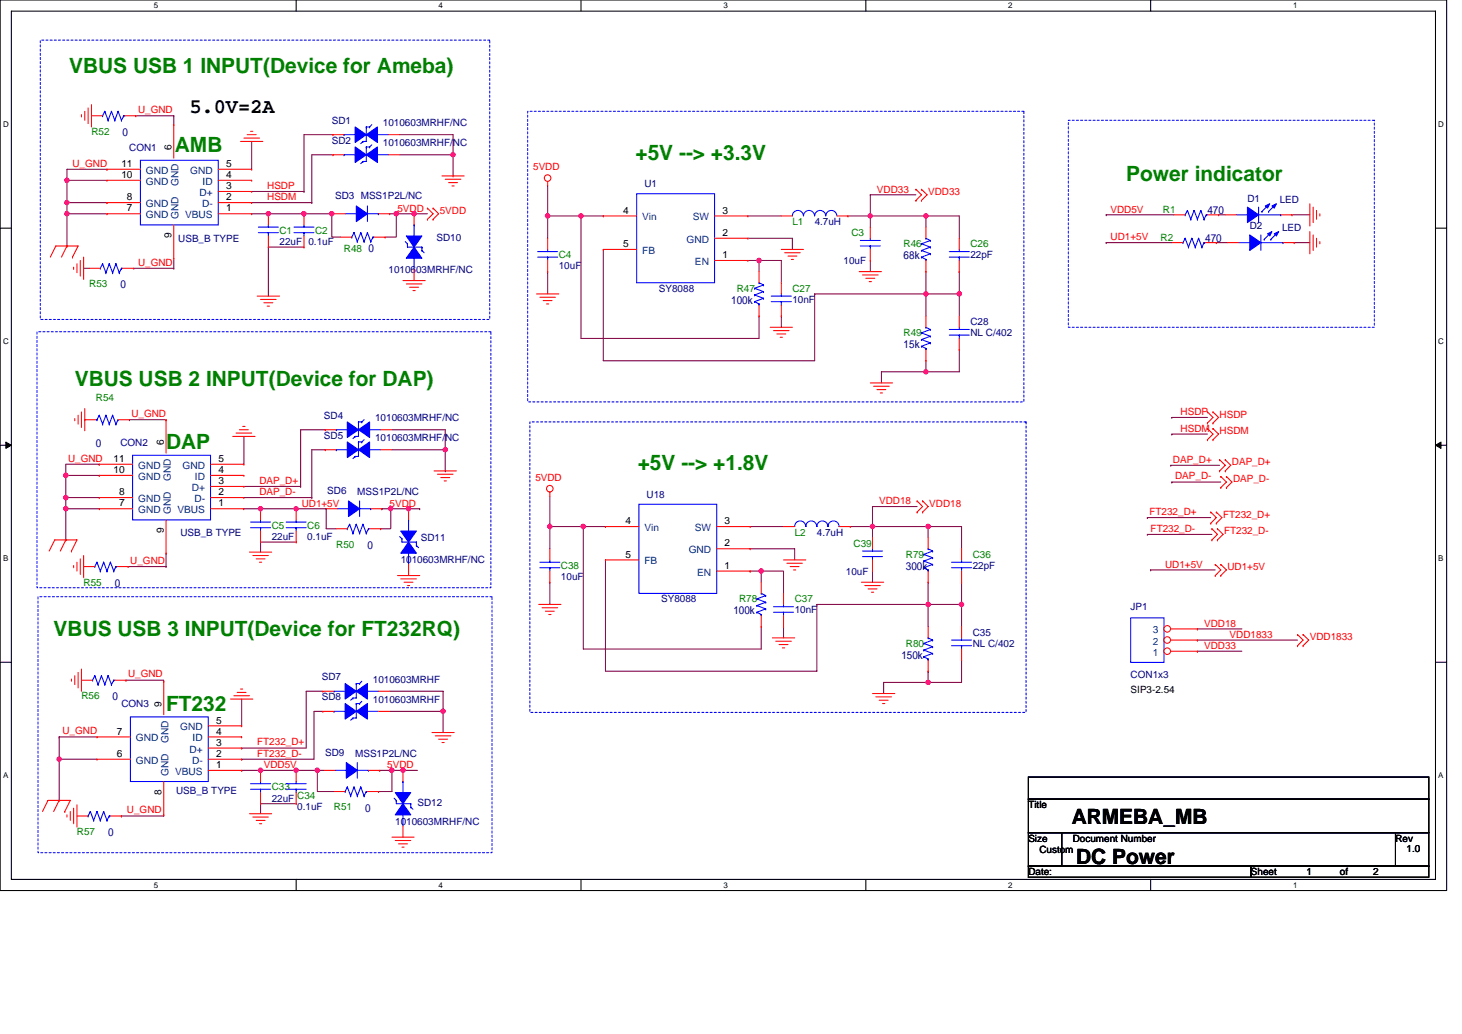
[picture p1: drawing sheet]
<svg xmlns="http://www.w3.org/2000/svg" width="297mm" height="210mm" viewBox="0 0 297 210" stroke-linecap="round" stroke-linejoin="round" font-family="sans-serif">
<path d="M0 0h293.9v180.8h-293.9zM2.3 2.3h289.4v176.3h-289.4z" fill="none" stroke="#000" stroke-width=".21"/>
<g fill="#fff">
<path d="M31.2 .3h.9v1.7h-.9z"/>
<path d="M31.2 178.8h.9v1.8h-.9z"/>
</g>
<path d="M60.2 0v2.3M60.2 178.6v2.2" fill="none" stroke="#000" stroke-width=".21"/>
<g fill="#fff">
<path d="M89.1 .3h.9v1.7h-.9z"/>
<path d="M89.1 178.8h.9v1.8h-.9z"/>
</g>
<path d="M118 0v2.3M118 178.6v2.2" fill="none" stroke="#000" stroke-width=".21"/>
<g fill="#fff">
<path d="M147 .3h.9v1.7h-.9z"/>
<path d="M147 178.8h.9v1.8h-.9z"/>
</g>
<path d="M175.9 0v2.3M175.9 178.6v2.2" fill="none" stroke="#000" stroke-width=".21"/>
<g fill="#fff">
<path d="M204.8 .3h.9v1.7h-.9z"/>
<path d="M204.8 178.8h.9v1.8h-.9z"/>
</g>
<path d="M233.8 0v2.3M233.8 178.6v2.2" fill="none" stroke="#000" stroke-width=".21"/>
<g fill="#fff">
<path d="M262.7 .3h.9v1.7h-.9z"/>
<path d="M262.7 178.8h.9v1.8h-.9z"/>
<path d="M.6 24.3h1.2v1.8h-1.2z"/>
<path d="M292.2 24.3h1.2v1.8h-1.2z"/>
<path d="M.6 68.4h1.2v1.7h-1.2z"/>
<path d="M292.2 68.4h1.2v1.7h-1.2z"/>
</g>
<path d="M0 46.3h2.3M291.7 46.3h2.2" fill="none" stroke="#000" stroke-width=".21"/>
<g fill="#fff">
<path d="M.6 112.5h1.1v1.7h-1.1z"/>
<path d="M292.2 112.5h1.1v1.7h-1.1z"/>
</g>
<path d="M0 90.4h2.3M291.7 90.4h2.2" fill="none" stroke="#000" stroke-width=".21"/>
<path d="M1.2 89.8l1.1 .6-1.1 .7zM291.7 90.4l1.1-.6v1.3z" fill="#000" stroke="#000" stroke-width=".2"/>
<g fill="#fff">
<path d="M.6 156.5h1.1v1.8h-1.1z"/>
<path d="M292.2 156.5h1.1v1.8h-1.1z"/>
</g>
<path d="M0 134.5h2.3M291.7 134.5h2.2M208.9 157.8h81.4v4.5h-81.4zM208.9 162.3h81.4v6.8h-81.4zM208.9 169.1h6.8v6.8h-6.8zM208.9 175.9h45.2v2.2h-45.2zM215.7 169.1h67.8v6.8h-67.8zM254.1 175.9h36.2v2.2h-36.2zM283.5 169.1h6.8v6.8h-6.8z" fill="none" stroke="#000" stroke-width=".21"/>
<path d="M8.2 8.1h91.3v56.8h-91.3zM107.2 22.6h100.8v59h-100.8zM217.1 24.4h62.1v42.1h-62.1zM7.5 67.4h92.2v52h-92.2zM107.7 85.7h100.8v59h-100.8zM7.7 121.2h92.3v52h-92.3z" fill="none" stroke="#00f" stroke-width=".21" stroke-dasharray=".4 .4"/>
<g fill="none" stroke="#800040" stroke-width=".21">
<path d="M13.6 36.6h8.1M13.6 36.6v4.5M21.7 34.4h-8.1v2.2M21.7 34.4h.1M27.6 23.5h7.7M35.3 23.5v1.8M35.3 23.5h.1M51.1 28.7v5.7M51.1 38.9h10.7M61.8 38.9h.1M67.6 31.4h-4.3v9.7M67.6 27.3h-5.8v11.6"/>
<path d="M81.2 27.3h10.9v4.1M81.2 31.4h10.9M92.1 35.7h.1M92.1 31.4v4.3M111.3 37.8v6.1M176.8 39.6h.1M176.8 39.6v4.3M176.8 39.6h9.3M13.6 50h.1M13.6 41.1h.1M13.6 41.1v2.3M13.6 43.4h8.1"/>
<path d="M13.6 41.1h8.1M13.6 43.4v6.6M17 54.5h1.1M21.7 41.1h.1M27.2 54.5h8.1M35.3 54.5h.1M35.3 52.5v2M51.1 43.4h10.7M51.1 41.1h12.2M61.8 50.2h-7.3v9.9M61.8 43.4h5.6M61.8 43.4h.1"/>
<path d="M63.3 41.1h.1M67.4 43.4v4.8h1.8M67.4 43.4h.1M67.4 43.4h.5M79.2 43.4h4.9M80.5 43.4h.1M80.5 43.4v4.8h-2.3M84.1 43.4h2.7M84.1 43.4h.1M111.3 55.2v4.5M111.3 43.9h6.7M111.3 43.9h.1"/>
<path d="M111.3 43.9v4.5M118 43.9v24.8h36.2v-4.5M118 43.9h4.6M118 43.9h.1M122.6 50.7v22.6h42.9v-13.6M152 52.9h2.2M152 43.9h6.7M152 48.4h9v2.3M154.2 52.9h4.5v4.5M154.2 52.9h.1M154.2 52.9v2.3M165.5 59.7h.1"/>
<path d="M165.5 59.7h22.6M172.3 43.9h4.5M176.8 52.9v2.3M176.8 43.9h.1M176.8 43.9v2.2M176.8 43.9h11.3M188.1 43.9v2.2M188.1 59.7h6.8M188.1 43.9h6.8v4.5M188.1 59.7v4.5M188.1 55.2v4.5M194.9 55.2h.1"/>
<path d="M194.9 59.7v4.5M194.9 55.2v4.5M224.7 49.3h.1M224.7 43.6h.1M224.7 49.3h13.4M224.7 43.6h13.8M247.1 49.3h2.3M247.6 43.6h1.3M262.5 43.6h3.6M262.9 49.3h3.2M158.7 64.2v2.3M179.1 75.5v2.3"/>
<path d="M179.1 75.5h.1M179.1 75.5h9M188.1 73.3v2.2M194.9 71v4.5h-6.8M13.4 96.5v4.5M20.2 94.3h-6.8v2.2h6.8M20.2 96.5h.1M20.2 94.3h.1M26.3 85.2h.1M26.3 85.2h7.4M49.5 88.6v5.7M49.5 98.8h11.6"/>
<path d="M61.1 98.8h.1M66.1 91.3h-2.8v9.7M66.1 87.3h-5v11.5M79.6 87.3h10.9v4M79.6 91.3h10.9M90.5 95.6h.1M90.5 91.3v4.3M237.9 94.5h.1M237.9 94.5h9.9M238.1 88.2h.1M238.1 84.8h.1M238.1 97.9h.1"/>
<path d="M238.1 88.2h7.2M238.1 84.8h7.2M238.1 97.9h9.9M13.4 103.3h.1M13.4 103.3v6.3M13.4 103.3h6.8M13.4 101h6.8M13.4 101v2.3M26 115.1h7.7M33.7 115.1h.1M33.7 112.4v2.7M49.5 103.3h3.4"/>
<path d="M49.5 101h13.8M52.9 103.3h.1M52.9 103.3h13.4M60.2 110.1h-7.3v2M63.3 101h.1M66.3 103.3h.1M66.3 103.3v4.1h2M77.6 103.3h.1M77.6 103.3h1.8M79.4 103.3v4.1h-2M79.4 103.3h.1M79.4 103.3h5.9"/>
<path d="M85.3 103.3h.1M111.7 118.2v4.5M111.7 106.9h.1M111.7 100.8v6.1M111.7 106.9v4.5M111.7 106.9h6.8M118.5 106.9v24.9h36.2v-4.5M118.5 106.9h4.5M123 113.7v22.6h43v-13.6M152.4 106.9h6.8M152.4 111.4h9.1v2.3M152.4 116h.1"/>
<path d="M152.4 116h2.3M154.7 116h4.5v4.5M154.7 116v2.2M172.8 106.9h4.5M177.3 116v2.2M177.3 106.9h.1M177.3 106.9v2.3M177.3 102.9v4M177.3 102.9h.1M177.3 106.9h11.3M177.3 102.9h9M188.6 106.9v2.3"/>
<path d="M188.6 106.9h6.8v4.5M188.6 118.2v4.5M195.4 118.2v4.5M233.1 108.5h.1M233.1 105.1h.1M233.1 108.5h13.1M233.1 105.1h12.9M233.8 115.7h.1M233.8 115.7h13.1M25.6 138.1h7.7v.2M25.6 138.1h.1M159.2 127.3v2.2"/>
<path d="M166 122.7h.1M166 122.7h22.6M188.6 138.6h-9.1v2.2M188.6 122.7h6.8M188.6 136.3h.1M188.6 122.7v4.6M188.6 136.3v2.3M195.4 134v4.6h-6.8M195.4 122.7h.1M195.4 122.7v4.6M243.3 130h.1M243.3 127.7h.1"/>
<path d="M243.3 132.2h.1M243.3 130h20.3M243.3 127.7h9M243.3 132.2h9M12 154.2h.1M12 149.6v4.6M12 149.6h.1M12 154.2h7.7M12 154.2v8.3M12 149.6h7.7M49.1 156.4h.1M49.1 151.9h.1"/>
<path d="M49.1 154.2h.1M49.1 142v5.4M49.1 156.4h15.4M52.9 156.4h.1M60.2 156.4h.1M64.5 156.4v4.3h3.4M64.5 156.4h.1M64.5 156.4h1.3M65.6 144.5h-1.8v9.7h-14.7M65.6 140.4h-3.4v11.5h-13.1M77.1 156.4h.1M77.1 156.4h2.5"/>
<path d="M79.2 140.4h10.8v4.1M79.2 144.5h10.8M79.6 156.4v4.3h-2.7M79.6 156.4h.1M79.6 156.4h2.3M81.9 156.4h.1M81.9 156.4h2.9M90 144.5h.1M90 144.5v4.3M24.7 165.7h.1M33.3 165.5v.2h-8.6M60.2 163.2h-7.3v2"/>
</g>
<g fill="#f0f" stroke="#f0f" stroke-width=".21">
<circle cx="52.9" cy="103.3" r=".44"/>
<circle cx="52.9" cy="156.4" r=".45"/>
<circle cx="90.5" cy="91.3" r=".44"/>
<circle cx="54.5" cy="43.4" r=".44"/>
<circle cx="61.7" cy="43.4" r=".45"/>
<circle cx="60.2" cy="103.3" r=".43"/>
<circle cx="13.6" cy="43.4" r=".44"/>
<circle cx="12" cy="154.2" r=".44"/>
<circle cx="83" cy="103.3" r=".44"/>
<circle cx="90" cy="144.4" r=".45"/>
<circle cx="79.4" cy="103.3" r=".43"/>
<circle cx="67.4" cy="43.4" r=".45"/>
<circle cx="80.5" cy="43.4" r=".45"/>
<circle cx="84.1" cy="43.4" r=".45"/>
<circle cx="79.6" cy="156.4" r=".45"/>
<circle cx="64.5" cy="156.4" r=".44"/>
<circle cx="188.1" cy="59.7" r=".44"/>
<circle cx="194.9" cy="59.7" r=".45"/>
<circle cx="188.1" cy="43.8" r=".43"/>
<circle cx="176.8" cy="43.8" r=".43"/>
<circle cx="154.2" cy="52.9" r=".44"/>
<circle cx="111.3" cy="43.8" r=".44"/>
<circle cx="118" cy="43.8" r=".44"/>
<circle cx="92" cy="31.4" r=".44"/>
<circle cx="188.1" cy="75.5" r=".44"/>
<circle cx="13.4" cy="101" r=".45"/>
<circle cx="13.4" cy="103.3" r=".44"/>
<circle cx="13.4" cy="96.5" r=".45"/>
<circle cx="13.6" cy="36.6" r=".44"/>
<circle cx="13.6" cy="41.1" r=".43"/>
<circle cx="81.9" cy="156.4" r=".45"/>
<circle cx="60.2" cy="156.4" r=".44"/>
<circle cx="118.5" cy="106.9" r=".45"/>
<circle cx="111.7" cy="106.9" r=".44"/>
<circle cx="188.6" cy="122.7" r=".45"/>
<circle cx="195.3" cy="122.7" r=".45"/>
<circle cx="154.7" cy="116" r=".44"/>
<circle cx="188.6" cy="138.6" r=".44"/>
<circle cx="188.6" cy="106.9" r=".45"/>
<circle cx="177.3" cy="106.9" r=".45"/>
</g>
<g fill="none" stroke="#f00" stroke-width=".21">
<path d="M16.5 23.3v.4M17.2 22.6v1.8M17.9 21.9v3.2M18.6 21.3v4.5M48.9 28.7h4.5M49.5 28h3.2M50.2 27.3h1.8M50.9 26.7h.5M89.8 35.7h4.5M90.5 36.4h3.1M91.1 37.1h1.9M91.8 37.8h.5"/>
<path d="M111.3 36.9v.9M186.1 38.4h.1M186.1 38.4l1.1 1.2-1.1 1.1M187.2 38.4h.1M187.2 38.4l1.2 1.2-1.2 1.1M10.2 52.2l1.1-2.2h4.6l-1.2 2.2M13.6 50h.1M13.6 50l-1.1 2.2M14.7 52.2h.1M15 54.3v.4M15.6 53.6v1.8M16.3 52.9v3.2"/>
<path d="M17 52.2v4.5M81.9 57h4.5M82.5 57.7h3.2M83.2 58.3h1.8M83.9 59h.5M86.8 44.5h.1M86.8 42.3h.1M86.8 42.3l1.2 1.1-1.2 1.1M88 44.5h.1M88 42.3h.1M88 42.3l1.1 1.1-1.1 1.1M109 59.7h4.5"/>
<path d="M158.7 50.7h4.6M159.4 51.3h3.2M160.1 52h1.8M160.8 52.7h.4M174.6 55.2h4.5M175.2 55.8h3.2M175.9 56.5h1.8M176.6 57.2h.5M186.1 40.7h.1M187.2 40.7h.1M266.1 41.4v4.5M266.1 47v4.5"/>
<path d="M266.8 42.1v3.1M266.8 47.7v3.2M267.5 42.7v1.8M267.5 48.4v1.8M268.2 43.4v.5M268.2 49.1v.4M52.3 60.1h4.5M52.9 60.8h3.2M53.6 61.5h1.8M54.3 62.2h.5M109.7 60.4h3.2M110.4 61h1.8"/>
<path d="M111 61.7h.5M156.5 66.5h4.5M157.2 67.1h3.1M157.8 67.8h1.8M158.5 68.5h.5M176.8 77.8h4.6M177.5 78.4h3.2M178.2 79.1h1.8M178.9 79.8h.4M15.2 85v.4M15.9 84.3v1.8M16.5 83.7v3.1"/>
<path d="M17.2 83v4.5M47.3 88.6h4.5M48 87.9h3.1M48.6 87.3h1.9M49.3 86.6h.5M88.2 95.6h4.5M88.9 96.3h3.2M89.6 97h1.8M90.3 97.7h.4M111.7 99.9v.9M245.3 85.9h.1M245.3 83.7h.1"/>
<path d="M245.3 89.3h.1M245.3 87h.1M245.3 83.7l1.1 1.1-1.1 1.1M245.3 87l1.1 1.2-1.1 1.1M246.4 85.9h.1M246.4 83.7h.1M246.4 89.3h.1M246.4 87h.1M246.4 83.7l1.2 1.1-1.2 1.1M246.4 87l1.2 1.2-1.2 1.1M247.8 95.6h.1M247.8 93.4h.1"/>
<path d="M247.8 93.4l1.1 1.1-1.1 1.1M248 99h.1M248 96.8h.1M248 96.8l1.2 1.1-1.2 1.1M248.9 95.6h.1M248.9 93.4h.1M248.9 93.4l1.2 1.1-1.2 1.1M249.2 99h.1M249.2 96.8h.1M249.2 96.8l1.1 1.1-1.1 1.1M10 111.9l1.1-2.3h4.5l-1.1 2.3M13.4 109.6h.1"/>
<path d="M13.4 109.6l-1.1 2.3M14.5 111.9h.1M15 114.9v.4M15.6 114.2v1.8M16.3 113.5v3.1M17 112.8v4.5M50.7 112.1h4.5M51.4 112.8h3.1M52 113.5h1.8M52.7 114.2h.5M80.7 116.9h4.6M81.4 117.6h3.2"/>
<path d="M82.1 118.2h1.8M82.8 118.9h.4M159.2 113.7h4.5M159.9 114.4h3.1M160.5 115.1h1.8M161.2 115.7h.5M175 118.2h4.5M175.7 118.9h3.2M176.4 119.6h1.8M186.3 104h.1M186.3 101.7h.1M186.3 101.7l1.1 1.2-1.1 1.1"/>
<path d="M187.4 104h.1M187.4 101.7h.1M187.4 101.7l1.2 1.2-1.2 1.1M195.4 111.4v2.3M195.4 118.2h.1M195.4 116v2.2M246 106.3h.1M246 104h.1M246 104l1.1 1.1-1.1 1.2M246.2 109.6h.1M246.2 107.4h.1M246.2 107.4l1.2 1.1-1.2 1.1"/>
<path d="M246.9 116.9h.1M246.9 114.6h.1M246.9 114.6l1.1 1.1-1.1 1.2M247.1 106.3h.1M247.1 104h.1M247.1 104l1.2 1.1-1.2 1.2M247.4 109.6h.1M247.4 107.4h.1M247.4 107.4l1.1 1.1-1.1 1.1M248 116.9h.1M248 114.6h.1M248 114.6l1.2 1.1-1.2 1.2"/>
<path d="M14.5 137.9v.4M15.2 137.2v1.8M15.9 136.5v3.2M16.5 135.9v4.5M48.9 139.9h.4M109.4 122.7h4.6M110.1 123.4h3.2M110.8 124.1h1.8M111.5 124.8h.4M156.9 129.5h4.6M157.6 130.2h3.2M158.3 130.9h1.8"/>
<path d="M159 131.6h.4M177.1 120.3h.4M263.6 131.1h.1M263.6 128.9h.1M263.6 128.9l1.1 1.1-1.1 1.1M264.7 131.1h.1M264.7 128.9h.1M264.7 128.9l1.2 1.1-1.2 1.1M46.8 142h4.6M47.5 141.3h3.2M48.2 140.6h1.8M87.8 148.8h4.5"/>
<path d="M88.4 149.4h3.2M89.1 150.1h1.8M89.8 150.8h.5M177.3 140.8h4.5M177.9 141.5h3.2M178.6 142.2h1.8M179.3 142.9h.5M8.6 164.8l1.2-2.3h4.5l-1.1 2.3M12 162.5h.1M12 162.5l-1.1 2.3M13.2 164.8h.1M13.6 165.5v.4"/>
<path d="M14.3 164.8v1.8M15 164.1v3.2M15.6 163.4v4.6M50.7 165.2h4.5M51.4 165.9h3.1M52 166.6h1.8M52.7 167.3h.5M79.6 170h4.5M80.3 170.7h3.2M81 171.4h1.8M81.7 172h.4"/>
<circle cx="111.3" cy="36.2" r=".67"/>
<circle cx="111.7" cy="99.2" r=".67"/>
</g>
<path d="M193.3 115.3h4.1M193.3 114.2h4.1M195.4 113.7v.5M195.4 115.3h.1M195.4 115.3v.7M229.7 125.5h6.8v9h-6.8z" fill="none" stroke="#00f" stroke-width=".21"/>
<circle cx="237.2" cy="132.2" r=".67" fill="#fff" stroke="#f00" stroke-width=".21"/>
<path d="M237.8 132.2h5.5M243.3 132.2h.1" fill="none" stroke="#f00" stroke-width=".21"/>
<circle cx="237.2" cy="130" r=".67" fill="#fff" stroke="#f00" stroke-width=".21"/>
<path d="M237.8 130h5.5M243.3 130h.1" fill="none" stroke="#f00" stroke-width=".21"/>
<circle cx="237.2" cy="127.7" r=".67" fill="#fff" stroke="#f00" stroke-width=".21"/>
<g fill="none" stroke="#f00" stroke-width=".21">
<path d="M18.6 23.5h2.2M21.7 34.4h.1M21.7 36.6h.1M21.7 36.6h6.8M21.7 34.4h6.8M25.4 23.5h2.2M27.6 23.5h.1M35.3 25.3h.1M35.3 25.3v6.8M44.3 38.9h6.8M44.3 36.6h6.8M44.3 34.4h6.8"/>
<path d="M51.1 38.9h.1M51.1 36.6h.1M51.1 34.4h.1M67.6 31.4h.1M67.6 27.3h.1M67.6 31.4h2.3M67.6 27.3h2.3M78.9 31.4h2.3M78.9 27.3h2.3M18.1 54.5h2.3M21.7 41.1h.1M21.7 43.4h.1"/>
<path d="M21.7 43.4h6.8M21.7 41.1h6.8M24.9 54.5h2.3M27.2 54.5h.1M35.3 52.5h.1M35.3 45.7v6.8M44.3 43.4h6.8M44.3 41.1h6.8M51.1 43.4h.1M51.1 41.1h.1M54.5 43.4v2.3M54.5 50.2h.1"/>
<path d="M54.5 47.9v2.3M61.8 43.4v2.3M61.8 50.2h.1M61.8 47.9v2.3M67.9 43.4h2.2M69.2 48.2h2.3M76 48.2h2.2M76.9 43.4h2.3M78.2 48.2h.1M79.2 43.4h.1M84.1 54.7v2.3M84.1 43.4h.1"/>
<path d="M84.1 43.4v2.3M111.3 48.4v2.3M111.3 55.2h.1M111.3 52.9v2.3M122.6 43.9h.1M122.6 50.7h.1M122.6 43.9h6.7M122.6 50.7h6.7M145.2 43.9h6.8M145.2 52.9h6.8M145.2 48.4h6.8M152 52.9h.1"/>
<path d="M152 48.4h.1M152 43.9h.1M154.2 55.2v2.2M158.7 43.9h2.3M158.7 57.4v2.3M170 43.9h2.3M172.3 43.9h.1M176.8 46.1v2.3M176.8 52.9h.1M176.8 50.7v2.2M188.1 46.1v2.3M188.1 55.2h.1"/>
<path d="M188.1 52.9v2.3M194.9 48.4v2.3M194.9 55.2h.1M194.9 52.9v2.3M238.1 49.3h2.2M238.5 43.6h2.3M244.9 49.3h2.2M245.3 43.6h2.3M247.1 49.3h.1M247.6 43.6h.1M248.9 43.6h2.3M249.4 49.3h2.2"/>
<path d="M260.2 43.6h2.3M260.7 49.3h2.2M262.5 43.6h.1M262.9 49.3h.1M154.2 64.2h.1M154.2 62v2.2M158.7 64.2h.1M158.7 62v2.2M188.1 64.2v2.3M188.1 73.3h.1M188.1 71v2.3M194.9 64.2v2.3"/>
<path d="M194.9 71h.1M194.9 68.7v2.3M17.2 85.2h.1M17.2 85.2h2.3M20.2 94.3h.1M20.2 96.5h.1M20.2 96.5h6.7M20.2 94.3h6.7M24 85.2h2.3M33.7 85.2h.1M33.7 85.2v6.8M42.8 98.8h6.7"/>
<path d="M42.8 96.5h6.7M42.8 94.3h6.7M49.5 98.8h.1M49.5 96.5h.1M49.5 94.3h.1M66.1 87.3h.1M66.1 91.3h.1M66.1 87.3h2.2M66.1 91.3h2.2M77.4 87.3h2.2M77.4 91.3h2.2M17 115.1h2.3"/>
<path d="M20.2 101h.1M20.2 103.3h.1M20.2 103.3h6.7M20.2 101h6.7M23.8 115.1h2.2M26 115.1h.1M33.7 112.4h.1M33.7 105.6v6.8M42.8 103.3h6.7M42.8 101h6.7M49.5 103.3h.1M49.5 101h.1"/>
<path d="M52.9 103.3v2.3M52.9 110.1h.1M52.9 107.8v2.3M60.2 103.3v2.3M60.2 110.1h.1M60.2 107.8v2.3M66.3 103.3h2.2M68.3 107.4h2.3M75.1 107.4h2.3M75.3 103.3h2.3M77.4 107.4h.1M77.6 103.3h.1"/>
<path d="M83 114.6v2.3M83 103.3h.1M83 103.3v2.3M111.7 111.4v2.3M111.7 118.2h.1M111.7 116v2.2M123 106.9h.1M123 113.7h.1M123 106.9h6.8M123 113.7h6.8M145.6 106.9h6.8M145.6 116h6.8"/>
<path d="M145.6 111.4h6.8M152.4 116h.1M152.4 111.4h.1M152.4 106.9h.1M154.7 118.2v2.3M159.2 106.9h2.3M170.5 106.9h2.3M172.8 106.9h.1M177.3 109.2v2.2M177.3 116h.1M177.3 113.7v2.3M188.6 109.2v2.2"/>
<path d="M188.6 118.2h.1M188.6 116v2.2M16.5 138.1h2.3M23.3 138.1h2.3M25.6 138.1h.1M33.3 138.3h.1M33.3 138.3v6.8M154.7 127.3h.1M154.7 125v2.3M159.2 120.5v2.2M159.2 127.3h.1M159.2 125v2.3"/>
<path d="M188.6 127.3v2.2M188.6 136.3h.1M188.6 134v2.3M195.4 127.3v2.2M195.4 134h.1M195.4 131.8v2.2M237.8 127.7h5.5M243.3 127.7h.1M19.7 149.6h.1M19.7 154.2h.1M19.7 154.2h6.8M19.7 149.6h6.8"/>
<path d="M33.3 158.7v6.8M42.3 156.4h6.8M42.3 154.2h6.8M42.3 151.9h6.8M42.3 149.6h6.8M42.3 147.4h6.8M49.1 156.4h.1M49.1 154.2h.1M49.1 151.9h.1M49.1 149.6h.1M49.1 147.4h.1M52.9 156.4v2.3"/>
<path d="M60.2 156.4v2.3M65.6 140.4h.1M65.6 144.5h.1M65.6 140.4h2.3M65.6 144.5h2.3M65.8 156.4h2.3M74.9 156.4h2.2M76.9 140.4h2.3M76.9 144.5h2.3M77.1 156.4h.1M81.9 156.4h.1M81.9 156.4v2.3"/>
<path d="M15.6 165.7h2.3M22.4 165.7h2.3M24.7 165.7h.1M33.3 165.5h.1M52.9 163.2h.1M52.9 161v2.2M60.2 163.2h.1M60.2 161v2.2M67.9 160.7h2.2M74.7 160.7h2.2M76.9 160.7h.1M81.9 167.7v2.3"/>
</g>
<g fill="none" stroke="#00f" stroke-width=".21">
<path d="M20.8 23.5h.1M21.3 22.6h.1M21.3 22.6l.7 1.8M21.3 22.6l-.5 .9M22 24.4h.1M22.6 22.6h.1M22.6 22.6l.7 1.8M22.6 22.6l-.6 1.8M23.3 24.4h.1M24 22.6h.1M24 22.6l.7 1.8M24 22.6l-.7 1.8"/>
<path d="M24.7 24.4h.1M25.1 23.5h.1M25.1 23.5l-.4 .9M25.1 23.5h.3M28.5 32.6h15.8v13.1h-15.8zM69.9 31.4h.1M69.9 27.3h.1M69.9 31.4h2.3M69.9 27.3h2.3M73.7 32.8h.1M73.7 28.7h.1M73.7 32.8l-.4 .4"/>
<path d="M73.7 28.7l-.4 .5M74.4 29.8v3h-.7M74.4 29.8h.1M74.4 25.8v2.9h-.7M74.4 25.8h.1M74.4 29.8h.7M74.4 25.8h.7M75.1 29.8h.1M75.1 25.8h.1M75.5 29.4l-.4 .4M75.5 25.3l-.4 .5M76.7 31.4h2.2"/>
<path d="M76.7 27.3h2.2M129.3 39.3h15.9v18.1h-15.9zM20.4 54.5h.1M20.8 53.6h.1M20.8 53.6l.7 1.8M20.8 53.6l-.4 .9M21.5 55.4h.1M22.2 53.6h.1M22.2 53.6l.7 1.8M22.2 53.6l-.7 1.8M22.9 55.4h.1M23.6 53.6h.1"/>
<path d="M23.6 53.6l.6 1.8M23.6 53.6l-.7 1.8M24.2 55.4h.1M24.7 54.5h.1M24.7 54.5l-.5 .9M24.7 54.5h.2M52.5 47.2h4.1M52.5 46.1h4.1M54.5 45.7v.4M54.5 47.2h.1M54.5 47.2v.7M59.7 47.2h4.1"/>
<path d="M59.7 46.1h4.1M61.8 45.7v.4M61.8 47.2h.1M61.8 47.2v.7M70.1 43.4h2.3M71.5 48.2h.1M71.9 47.2h.1M71.9 47.2l.7 1.9M71.9 47.2l-.4 1M72.6 49.1h.1M73.3 47.2h.1M73.3 47.2l.7 1.9"/>
<path d="M73.3 47.2l-.7 1.9M74 49.1h.1M74.7 47.2h.1M74.7 41.8v3.2M74.7 47.2l.6 1.9M74.7 47.2l-.7 1.9M74.7 43.4h2.2M75.3 49.1h.1M75.8 48.2h.1M75.8 48.2l-.5 .9M75.8 48.2h.2M76.9 43.4h.1"/>
<path d="M82.3 49.1l.5 .4M82.8 49.5v.7h2.9M82.8 49.5h.1M84.1 52.5v2.2M84.1 45.7h.1M84.1 45.7v2.2M85.7 50.2h.1M85.7 50.9h.1M85.7 50.2v.7M85.7 50.9l.5 .4M109.2 52.2h4.1M109.2 51.1h4.1"/>
<path d="M111.3 50.7v.4M111.3 52.2h.1M111.3 52.2v.7M153.3 59.9h.1M153.3 58.5h.1M153.3 59.9l1.8 .7M153.3 58.5l1.8 .7M154.2 57.4h.1M154.2 57.4l.9 .5M155.1 59.2h.1M155.1 57.9h.1M155.1 59.2l-1.8 .7"/>
<path d="M155.1 57.9l-1.8 .6M158.7 59.7v.4M161 43.8a1.13 1.13 0 0 1 1.1-1.1 1.13 1.13 0 0 1 1.2 1.1 1.12 1.12 0 0 1 1.1-1.1 1.12 1.12 0 0 1 1.1 1.1M165.5 43.8a1.12 1.12 0 0 1 1.1-1.1 1.12 1.12 0 0 1 1.2 1.1 1.13 1.13 0 0 1 1.1-1.1 1.13 1.13 0 0 1 1.1 1.1M174.8 50h4.1M174.8 48.8h4.1M176.8 48.4v.4M176.8 50h.1M176.8 50v.7M187.2 52.2h.1M187.2 50.9h.1M187.2 49.5h.1"/>
<path d="M187.2 52.2l.9 .5M187.2 50.9l1.8 .6M187.2 49.5l1.8 .7M188.1 48.4h.1M188.1 52.7h.1M188.1 52.7v.2M188.1 48.4l.9 .4M189 51.5h.1M189 50.2h.1M189 48.8h.1M189 51.5l-1.8 .7M189 50.2l-1.8 .7"/>
<path d="M189 48.8l-1.8 .7M192.9 52.2h4M192.9 51.1h4M194.9 50.7v.4M194.9 52.2h.1M194.9 52.2v.7M240.3 49.3h.1M240.8 43.6h.1M240.8 48.4h.1M240.8 48.4l.7 1.8M240.8 48.4l-.5 .9M241.3 42.7h.1"/>
<path d="M241.3 42.7l.6 1.8M241.3 42.7l-.5 .9M241.5 50.2h.1M241.9 44.5h.1M242.1 48.4h.1M242.1 48.4l.7 1.8M242.1 48.4l-.6 1.8M242.6 42.7h.1M242.6 42.7l.7 1.8M242.6 42.7l-.7 1.8M242.8 50.2h.1M243.3 44.5h.1"/>
<path d="M243.5 48.4h.1M243.5 48.4l.7 1.8M243.5 48.4l-.7 1.8M244 42.7h.1M244 42.7l.6 1.8M244 42.7l-.7 1.8M244.2 50.2h.1M244.6 44.5h.1M244.6 49.3h.1M244.6 49.3h.3M244.6 49.3l-.4 .9M245.1 43.6h.1"/>
<path d="M245.1 43.6h.2M245.1 43.6l-.5 .9M251.2 43.6h2.2M251.6 49.3h2.3M255.7 42.1v3.1M255.7 43.6h4.5M256.2 47.7v3.2M256.2 49.3h4.5M256.4 42.9h.1M256.9 48.6h.1M257.7 42.9h.1M257.7 41.6l-1.3 1.3"/>
<path d="M258.2 48.6h.1M258.2 47.2l-1.3 1.4M259.1 41.6l-1.4 1.3M259.6 47.2l-1.4 1.4M260.2 43.6h.1M260.7 49.3h.1M153.3 61.3h.1M153.3 61.3l.9 .4M154.2 61.7h.1M154.2 61.7v.3M155.1 60.6h.1M155.1 60.6l-1.8 .7"/>
<path d="M156.7 61.3h4.1M156.7 60.1h4.1M158.7 61.3h.1M158.7 61.3v.7M187.2 70.3h.1M187.2 69h.1M187.2 67.6h.1M187.2 70.3l.9 .5M187.2 69l1.8 .6M187.2 67.6l1.8 .7M188.1 66.5h.1M188.1 70.8h.1"/>
<path d="M188.1 66.5l.9 .4M188.1 70.8v.2M189 69.6h.1M189 68.3h.1M189 66.9h.1M189 69.6l-1.8 .7M189 68.3l-1.8 .7M189 66.9l-1.8 .7M192.9 68.1h4M192.9 66.9h4M194.9 66.5v.4M194.9 68.1h.1"/>
<path d="M194.9 68.1v.6M19.5 85.2h.2M19.7 85.2h.1M20.2 84.3h.1M20.2 84.3l-.5 .9M20.2 84.3l.6 1.8M20.8 86.1h.1M21.5 84.3h.1M21.5 84.3l-.7 1.8M21.5 84.3l.7 1.8M22.2 86.1h.1M22.9 84.3h.1"/>
<path d="M22.9 84.3l-.7 1.8M22.9 84.3l.7 1.8M23.6 86.1h.1M24 85.2h.1M24 85.2l-.4 .9M26.9 92.5h15.9v13.1h-15.9zM68.3 87.3h.1M68.3 91.3h.1M68.3 87.3h2.3M68.3 91.3h2.3M72.2 88.6h.1M72.2 92.7h.1"/>
<path d="M72.2 88.6l-.5 .5M72.2 92.7l-.5 .4M72.8 85.7v2.9h-.6M72.8 85.7h.1M72.8 89.7v3h-.6M72.8 89.7h.1M72.8 85.7h.7M72.8 89.7h.7M73.5 85.7h.1M73.5 89.7h.1M74 85.2l-.5 .5M74 89.3l-.5 .4"/>
<path d="M75.1 87.3h2.3M75.1 91.3h2.3M19.3 115.1h.1M19.7 114.2h.1M19.7 114.2l.7 1.8M19.7 114.2l-.4 .9M20.4 116h.1M21.1 114.2h.1M21.1 114.2l.6 1.8M21.1 114.2l-.7 1.8M21.7 116h.1M22.4 114.2h.1"/>
<path d="M22.4 114.2l.7 1.8M22.4 114.2l-.7 1.8M23.1 116h.1M23.6 115.1h.1M23.6 115.1l-.5 .9M23.6 115.1h.2M50.9 107.2h4.1M50.9 106h4.1M52.9 105.6v.4M52.9 107.2h.1M52.9 107.2v.6M58.1 107.2h4.1"/>
<path d="M58.1 106h4.1M60.2 105.6v.4M60.2 107.2h.1M60.2 107.2v.6M68.5 103.3h2.3M70.6 107.4h.1M71 106.5h.1M71 106.5l.7 1.8M71 106.5l-.4 .9M71.7 108.3h.1M72.4 106.5h.1M72.4 106.5l.7 1.8"/>
<path d="M72.4 106.5l-.7 1.8M73.1 101.7v3.2M73.1 108.3h.1M73.1 103.3h2.2M73.7 106.5h.1M73.7 106.5l.7 1.8M73.7 106.5l-.6 1.8M74.4 108.3h.1M74.9 107.4h.1M74.9 107.4l-.5 .9M74.9 107.4h.2M75.3 103.3h.1"/>
<path d="M81.2 109l.5 .4M81.7 109.4v.7h2.9M81.7 109.4h.1M83 112.4v2.2M83 105.6h.1M83 105.6v2.2M84.6 110.1h.1M84.6 110.8h.1M84.6 110.1v.7M84.6 110.8l.4 .4M109.7 115.3h4M109.7 114.2h4"/>
<path d="M111.7 113.7v.5M111.7 115.3h.1M111.7 115.3v.7M129.8 102.4h15.8v18.1h-15.8zM161.5 106.9a1.12 1.12 0 0 1 1.1-1.1 1.12 1.12 0 0 1 1.1 1.1 1.11 1.11 0 0 1 1.1-1.1 1.11 1.11 0 0 1 1.1 1.1h.1a1.12 1.12 0 0 1 1.1-1.1 1.12 1.12 0 0 1 1.1 1.1 1.12 1.12 0 0 1 1.2-1.1 1.12 1.12 0 0 1 1.1 1.1M175.2 113h4.1M175.2 111.9h4.1M177.3 111.4v.5M177.3 113h.1M177.3 113v.7M187.7 115.3h.1M187.7 113.9h.1"/>
<path d="M187.7 112.6h.1M187.7 115.3l.9 .4M187.7 113.9l1.8 .7M187.7 112.6l1.8 .7M188.6 111.4h.1M188.6 115.7h.1M188.6 111.4l.9 .5M188.6 115.7v.3M189.5 114.6h.1M189.5 113.3h.1M189.5 111.9h.1M189.5 114.6l-1.8 .7"/>
<path d="M189.5 113.3l-1.8 .6M189.5 111.9l-1.8 .7M18.8 138.1h.1M19.3 137.2h.1M19.3 137.2l.6 1.8M19.3 137.2l-.5 .9M19.9 139h.1M20.6 137.2h.1M20.6 137.2l.7 1.8M20.6 137.2l-.7 1.8M21.3 139h.1M22 137.2h.1"/>
<path d="M22 137.2l.6 1.8M22 137.2l-.7 1.8M22.6 139h.1M23.1 138.1h.1M23.1 138.1l-.5 .9M23.1 138.1h.2M72.4 138.8v3h-.7M72.4 138.8h.1M72.4 138.8h.7M73.1 138.8h.1M73.5 138.3l-.4 .5M153.8 124.3h.1"/>
<path d="M153.8 123h.1M153.8 121.6h.1M153.8 124.3l.9 .5M153.8 123l1.8 .7M153.8 121.6l1.8 .7M154.7 120.5h.1M154.7 124.8h.1M154.7 120.5l.9 .4M154.7 124.8v.2M155.6 123.7h.1M155.6 122.3h.1M155.6 120.9h.1"/>
<path d="M155.6 123.7l-1.8 .6M155.6 122.3l-1.8 .7M155.6 120.9l-1.8 .7M157.2 124.3h4M157.2 123.2h4M159.2 122.7v.5M159.2 124.3h.1M159.2 124.3v.7M187.7 133.4h.1M187.7 132h.1M187.7 130.7h.1M187.7 133.4l.9 .4"/>
<path d="M187.7 132l1.8 .7M187.7 130.7l1.8 .6M188.6 129.5h.1M188.6 133.8h.1M188.6 133.8v.2M188.6 129.5l.9 .5M189.5 132.7h.1M189.5 131.3h.1M189.5 130h.1M189.5 132.7l-1.8 .7M189.5 131.3l-1.8 .7M189.5 130l-1.8 .7"/>
<path d="M193.3 131.1h4.1M193.3 130h4.1M195.4 129.5v.5M195.4 131.1h.1M195.4 131.1v.7M26.5 145.6h15.8v13.1h-15.8zM50.9 159.2h4.1M52.9 158.7v.5M58.1 159.2h4.1M60.2 158.7v.5M67.9 140.4h.1M67.9 144.5h.1"/>
<path d="M67.9 140.4h2.2M67.9 144.5h2.2M68.1 156.4h2.3M70.6 159.8h.1M70.6 159.8l.6 1.8M70.6 159.8l-.5 .9M71.7 141.8h.1M71.7 145.8h.1M71.7 141.8l-.5 .4M71.7 145.8l-.5 .5M71.9 159.8h.1M71.9 159.8l.7 1.8"/>
<path d="M71.9 159.8l-.7 1.8M72.4 142.9v2.9h-.7M72.4 142.9h.1M72.4 142.9h.7M72.6 154.9v3.1M72.6 156.4h2.3M73.1 142.9h.1M73.3 159.8h.1M73.3 159.8l.7 1.8M73.3 159.8l-.7 1.8M73.5 142.4l-.4 .5M74.7 140.4h2.2"/>
<path d="M74.7 144.5h2.2M74.9 156.4h.1M81.9 158.7h.1M81.9 158.7v2.3M17.9 165.7h.1M18.3 164.8h.1M18.3 164.8l.7 1.8M18.3 164.8l-.4 .9M19 166.6h.1M19.7 164.8h.1M19.7 164.8l.7 1.8M19.7 164.8l-.7 1.8"/>
<path d="M20.4 166.6h.1M21.1 164.8h.1M21.1 164.8l.6 1.8M21.1 164.8l-.7 1.8M21.7 166.6h.1M22.2 165.7h.1M22.2 165.7l-.5 .9M22.2 165.7h.2M50.9 160.3h4.1M52.9 160.3h.1M52.9 160.3v.7M58.1 160.3h4.1"/>
<path d="M60.2 160.3h.1M60.2 160.3v.7M70.1 160.7h.1M71.2 161.6h.1M72.6 161.6h.1M74 161.6h.1M74.4 160.7h.1M74.4 160.7l-.4 .9M74.4 160.7h.3M80.1 162.1l.4 .4M80.5 162.5v.7h3M80.5 162.5h.1"/>
<path d="M81.9 165.5v2.2M83.5 163.2h.1M83.5 163.9h.1M83.5 163.2v.7M83.5 163.9l.4 .5"/>
</g>
<g fill="#00f" stroke="#00f" stroke-width=".21">
<path d="M253.4 42.1l2.3 1.5-2.3 1.6z" fill-rule="evenodd"/>
<path d="M258.4 41.8l.9-.4-.4 .9z" fill-rule="evenodd"/>
<path d="M257.1 41.8l.9-.4-.5 .9z" fill-rule="evenodd"/>
<path d="M70.8 101.7l2.3 1.6-2.3 1.6z" fill-rule="evenodd"/>
<path d="M72.4 140.4l2.3-1.6v3.2z" fill-rule="evenodd"/>
<path d="M70.1 138.8l2.3 1.6-2.3 1.6z" fill-rule="evenodd"/>
<path d="M72.4 144.5l2.3-1.6v3.1z" fill-rule="evenodd"/>
<path d="M70.1 142.9l2.3 1.6-2.3 1.5z" fill-rule="evenodd"/>
<path d="M72.8 87.3l2.3-1.6v3.1z" fill-rule="evenodd"/>
<path d="M70.6 85.7l2.2 1.6-2.2 1.5z" fill-rule="evenodd"/>
<path d="M83 110.1l1.6 2.3h-3.2z" fill-rule="evenodd"/>
<path d="M81.4 107.8h3.2l-1.6 2.3z" fill-rule="evenodd"/>
<path d="M70.4 154.9l2.2 1.5-2.2 1.6z" fill-rule="evenodd"/>
<path d="M253.9 47.7l2.3 1.6-2.3 1.6z" fill-rule="evenodd"/>
<path d="M258.9 47.5l.9-.5-.5 .9z" fill-rule="evenodd"/>
<path d="M257.5 47.5l.9-.5-.4 .9z" fill-rule="evenodd"/>
<path d="M72.8 91.3l2.3-1.6v3.2z" fill-rule="evenodd"/>
<path d="M70.6 89.7l2.2 1.6-2.2 1.6z" fill-rule="evenodd"/>
<path d="M84.1 50.2l1.6 2.3h-3.2z" fill-rule="evenodd"/>
<path d="M82.5 47.9h3.2l-1.6 2.3z" fill-rule="evenodd"/>
<path d="M74.4 31.4l2.3-1.6v3.2z" fill-rule="evenodd"/>
<path d="M72.2 29.8l2.2 1.6-2.2 1.6z" fill-rule="evenodd"/>
<path d="M74.4 27.3l2.3-1.5v3.1z" fill-rule="evenodd"/>
<path d="M72.2 25.8l2.2 1.5-2.2 1.6z" fill-rule="evenodd"/>
<path d="M72.4 41.8l2.3 1.6-2.3 1.6z" fill-rule="evenodd"/>
<path d="M81.9 163.2l1.6 2.3h-3.2z" fill-rule="evenodd"/>
<path d="M80.3 161h3.2l-1.6 2.2z" fill-rule="evenodd"/>
</g>
<g fill="#f0f" stroke="#f0f" stroke-width=".21">
<circle cx="52.9" cy="103.3" r=".44"/>
<circle cx="52.9" cy="156.4" r=".45"/>
<circle cx="90.5" cy="91.3" r=".44"/>
<circle cx="54.5" cy="43.4" r=".44"/>
<circle cx="61.7" cy="43.4" r=".45"/>
<circle cx="60.2" cy="103.3" r=".43"/>
<circle cx="13.6" cy="43.4" r=".44"/>
<circle cx="12" cy="154.2" r=".44"/>
<circle cx="83" cy="103.3" r=".44"/>
<circle cx="90" cy="144.4" r=".45"/>
<circle cx="79.4" cy="103.3" r=".43"/>
<circle cx="67.4" cy="43.4" r=".45"/>
<circle cx="80.5" cy="43.4" r=".45"/>
<circle cx="84.1" cy="43.4" r=".45"/>
<circle cx="79.6" cy="156.4" r=".45"/>
<circle cx="64.5" cy="156.4" r=".44"/>
<circle cx="188.1" cy="59.7" r=".44"/>
<circle cx="194.9" cy="59.7" r=".45"/>
<circle cx="188.1" cy="43.8" r=".43"/>
<circle cx="176.8" cy="43.8" r=".43"/>
<circle cx="154.2" cy="52.9" r=".44"/>
<circle cx="111.3" cy="43.8" r=".44"/>
<circle cx="118" cy="43.8" r=".44"/>
<circle cx="92" cy="31.4" r=".44"/>
<circle cx="188.1" cy="75.5" r=".44"/>
<circle cx="13.4" cy="101" r=".45"/>
<circle cx="13.4" cy="103.3" r=".44"/>
<circle cx="13.4" cy="96.5" r=".45"/>
<circle cx="13.6" cy="36.6" r=".44"/>
<circle cx="13.6" cy="41.1" r=".43"/>
<circle cx="81.9" cy="156.4" r=".45"/>
<circle cx="60.2" cy="156.4" r=".44"/>
<circle cx="118.5" cy="106.9" r=".45"/>
<circle cx="111.7" cy="106.9" r=".44"/>
<circle cx="188.6" cy="122.7" r=".45"/>
<circle cx="195.3" cy="122.7" r=".45"/>
<circle cx="154.7" cy="116" r=".44"/>
<circle cx="188.6" cy="138.6" r=".44"/>
<circle cx="188.6" cy="106.9" r=".45"/>
<circle cx="177.3" cy="106.9" r=".45"/>
</g>
<g font-size="4.3" fill="#008000">
<text x="14.1" y="14.8">VBUS USB 1 INPUT(Device for Ameba)</text>
<text x="35.5" y="30.9">AMB</text>
<text x="129.1" y="32.4">+5V --&gt; +3.3V</text>
<text x="228.8" y="36.7">Power indicator</text>
<text x="15.2" y="78.3">VBUS USB 2 INPUT(Device for DAP)</text>
<text x="33.7" y="91.2">DAP</text>
<text x="129.6" y="95.5">+5V --&gt; +1.8V</text>
<text x="10.9" y="129.2">VBUS USB 3 INPUT(Device for FT232RQ)</text>
<text x="33.7" y="144.3">FT232</text>
</g>
<g font-size="4.3">
<text x="38.5" y="23">5.0V=2A</text>
<text x="217.7" y="167.4">ARMEBA_MB</text>
<text x="218.6" y="175.5">DC Power</text>
</g>
<g font-size="2.2" fill="#000080">
<text x="24.9" y="27.6">0</text>
<text x="245.3" y="43.4">470</text>
<text x="74.9" y="51.1">0</text>
<text x="183.6" y="52.7">68k</text>
<text x="244.9" y="49.1">470</text>
<text x="24.5" y="58.5">0</text>
<text x="148.6" y="61.7">100k</text>
<text x="183.6" y="70.8">15k</text>
<text x="19.5" y="90.9">0</text>
<text x="74.7" y="111.4">0</text>
<text x="23.3" y="119.1">0</text>
<text x="184.1" y="115.7">300k</text>
<text x="149" y="124.8">100k</text>
<text x="183.2" y="133.8">150k</text>
<text x="22.9" y="142.2">0</text>
<text x="74.2" y="164.8">0</text>
<text x="22" y="169.8">0</text>
</g>
<g font-size="2" fill="#f00">
<text x="28.1" y="23">U_GND</text>
<text x="14.7" y="33.8">U_GND</text>
<text x="108.3" y="34.6">5VDD</text>
<text x="54.3" y="40.7">HSDM</text>
<text x="54.3" y="38.4">HSDP</text>
<text x="178.2" y="39.1">VDD33</text>
<text x="188.6" y="39.6">VDD33</text>
<text x="80.7" y="43">5VDD</text>
<text x="89.3" y="43.4">5VDD</text>
<text x="225.6" y="43.2">VDD5V</text>
<text x="28.1" y="53.9">U_GND</text>
<text x="225.6" y="48.8">UD1+5V</text>
<text x="26.7" y="84.7">U_GND</text>
<text x="239.9" y="87.7">HSDM</text>
<text x="239.9" y="84.3">HSDP</text>
<text x="247.8" y="84.8">HSDP</text>
<text x="247.8" y="88.2">HSDM</text>
<text x="13.8" y="93.7">U_GND</text>
<text x="238.3" y="93.9">DAP_D+</text>
<text x="250.3" y="94.5">DAP_D+</text>
<text x="52.7" y="100.5">DAP_D-</text>
<text x="52.7" y="98.2">DAP_D+</text>
<text x="108.8" y="97.7">5VDD</text>
<text x="238.8" y="97.3">DAP_D-</text>
<text x="250.5" y="97.9">DAP_D-</text>
<text x="61.3" y="102.9">UD1+5V</text>
<text x="79.2" y="102.9">5VDD</text>
<text x="178.6" y="102.4">VDD18</text>
<text x="188.8" y="102.9">VDD18</text>
<text x="233.5" y="104.6">FT232_D+</text>
<text x="233.8" y="108">FT232_D-</text>
<text x="248.5" y="105.1">FT232_D+</text>
<text x="248.7" y="108.5">FT232_D-</text>
<text x="26.5" y="114.5">U_GND</text>
<text x="236.7" y="115.3">UD1+5V</text>
<text x="249.4" y="115.8">UD1+5V</text>
<text x="244.6" y="127.3">VDD18</text>
<text x="244.6" y="131.8">VDD33</text>
<text x="249.8" y="129.5">VDD1833</text>
<text x="266.1" y="130">VDD1833</text>
<text x="26" y="137.6">U_GND</text>
<text x="12.7" y="149.1">U_GND</text>
<text x="52.3" y="151.4">FT232_D+</text>
<text x="52.3" y="153.6">FT232_D-</text>
<text x="53.6" y="156">VDD5V</text>
<text x="78.7" y="156">5VDD</text>
<text x="25.8" y="165.2">U_GND</text>
</g>
<g font-size="2" fill="#008000">
<text x="18.6" y="27.4">R52</text>
<text x="56.8" y="47.5">C1</text>
<text x="64" y="47.5">C2</text>
<text x="161" y="45.7">L1</text>
<text x="173" y="47.9">C3</text>
<text x="236.3" y="43.2">R1</text>
<text x="69.9" y="51.1">R48</text>
<text x="113.5" y="52.5">C4</text>
<text x="183.6" y="50.2">R46</text>
<text x="197.2" y="50.2">C26</text>
<text x="235.8" y="48.9">R2</text>
<text x="18.1" y="58.3">R53</text>
<text x="149.7" y="59.2">R47</text>
<text x="161" y="59.2">C27</text>
<text x="183.6" y="68.3">R49</text>
<text x="19.5" y="81.4">R54</text>
<text x="55.2" y="107.4">C5</text>
<text x="62.4" y="107.4">C6</text>
<text x="68.3" y="111.2">R50</text>
<text x="161.5" y="108.8">L2</text>
<text x="173.4" y="111">C39</text>
<text x="184.1" y="113.3">R79</text>
<text x="197.6" y="113.3">C36</text>
<text x="17" y="118.9">R55</text>
<text x="114" y="115.5">C38</text>
<text x="150.2" y="122.3">R78</text>
<text x="161.5" y="122.3">C37</text>
<text x="184.1" y="131.4">R80</text>
<text x="16.5" y="142">R56</text>
<text x="55.2" y="160.5">C33</text>
<text x="60.4" y="162.3">C34</text>
<text x="67.9" y="164.6">R51</text>
<text x="15.6" y="169.6">R57</text>
</g>
<g font-size="2" fill="#000080">
<text x="67.4" y="29.2">SD2</text>
<text x="67.4" y="25.1">SD1</text>
<text x="77.8" y="29.6">1010603MRHF/NC</text>
<text x="77.8" y="25.6">1010603MRHF/NC</text>
<text x="26.3" y="30.8">CON1</text>
<text x="68.1" y="40.5">SD3 MSS1P2L/NC</text>
<text x="130.9" y="38">U1</text>
<text x="253.4" y="40.9">D1</text>
<text x="260" y="41.2">LED</text>
<text x="165.5" y="45.7">4.7uH</text>
<text x="253.9" y="46.6">D2</text>
<text x="260.5" y="46.8">LED</text>
<text x="36.2" y="49.1">USB_B TYPE</text>
<text x="56.8" y="49.7">22uF</text>
<text x="62.7" y="49.7">0.1uF</text>
<text x="88.7" y="48.9">SD10</text>
<text x="171.4" y="53.6">10uF</text>
<text x="197.2" y="52.5">22pF</text>
<text x="78.9" y="55.4">1010603MRHF/NC</text>
<text x="113.5" y="54.7">10uF</text>
<text x="133.9" y="59.2">SY8088</text>
<text x="161" y="61.5">10nF</text>
<text x="197.2" y="66">C28</text>
<text x="197.2" y="68.3">NL C/402</text>
<text x="65.8" y="85">SD4</text>
<text x="65.8" y="89.1">SD5</text>
<text x="76.2" y="85.5">1010603MRHF/NC</text>
<text x="76.2" y="89.5">1010603MRHF/NC</text>
<text x="24.5" y="90.7">CON2</text>
<text x="66.5" y="100.4">SD6</text>
<text x="72.6" y="100.6">MSS1P2L/NC</text>
<text x="131.4" y="101.1">U18</text>
<text x="36.7" y="108.8">USB_B TYPE</text>
<text x="55.2" y="109.7">22uF</text>
<text x="62.4" y="109.7">0.1uF</text>
<text x="85.5" y="109.9">SD11</text>
<text x="166" y="108.8">4.7uH</text>
<text x="81.4" y="114.4">1010603MRHF/NC</text>
<text x="114" y="117.8">10uF</text>
<text x="171.8" y="116.7">10uF</text>
<text x="197.6" y="115.5">22pF</text>
<text x="134.3" y="122.3">SY8088</text>
<text x="161.5" y="124.6">10nF</text>
<text x="229.7" y="123.9">JP1</text>
<text x="197.6" y="129.1">C35</text>
<text x="197.6" y="131.4">NL C/402</text>
<text x="229.7" y="137.7">CON1x3</text>
<text x="24.7" y="143.6">CON3</text>
<text x="65.4" y="138.1">SD7</text>
<text x="65.4" y="142.2">SD8</text>
<text x="75.8" y="138.6">1010603MRHF</text>
<text x="75.8" y="142.7">1010603MRHF</text>
<text x="66.1" y="153.5">SD9</text>
<text x="72.2" y="153.7">MSS1P2L/NC</text>
<text x="35.8" y="161.2">USB_B TYPE</text>
<text x="55.2" y="162.8">22uF</text>
<text x="60.4" y="164.6">0.1uF</text>
<text x="80.3" y="167.5">1010603MRHF/NC</text>
<text x="84.8" y="163.7">SD12</text>
</g>
<g font-size="2">
<text x="24.7" y="33.9">11</text>
<text x="34.8" y="30.5" transform="rotate(-90 34.8 30.5)">6</text>
<text x="45.9" y="33.9">5</text>
<text x="24.7" y="36.2">10</text>
<text x="25.8" y="40.7">8</text>
<text x="45.9" y="36.2">4</text>
<text x="45.9" y="38.4">3</text>
<text x="45.9" y="40.7">2</text>
<text x="25.8" y="42.9">7</text>
<text x="45.9" y="42.9">1</text>
<text x="126.6" y="43.4">4</text>
<text x="146.8" y="47.9">2</text>
<text x="146.8" y="43.4">3</text>
<text x="34.8" y="48.4" transform="rotate(-90 34.8 48.4)">9</text>
<text x="126.6" y="50.2">5</text>
<text x="146.8" y="52.4">1</text>
<text x="23.1" y="93.8">11</text>
<text x="33.3" y="90.4" transform="rotate(-90 33.3 90.4)">6</text>
<text x="44.4" y="93.8">5</text>
<text x="23.1" y="96.1">10</text>
<text x="24.2" y="100.6">8</text>
<text x="44.4" y="96.1">4</text>
<text x="44.4" y="98.3">3</text>
<text x="44.4" y="100.6">2</text>
<text x="24.2" y="102.8">7</text>
<text x="44.4" y="102.8">1</text>
<text x="127.1" y="106.5">4</text>
<text x="147.2" y="106.5">3</text>
<text x="33.3" y="108.3" transform="rotate(-90 33.3 108.3)">9</text>
<text x="127.1" y="113.2">5</text>
<text x="147.2" y="111">2</text>
<text x="147.2" y="115.5">1</text>
<text x="32.8" y="143.6" transform="rotate(-90 32.8 143.6)">9</text>
<text x="229.7" y="140.6">SIP3-2.54</text>
<text x="23.8" y="149.2">7</text>
<text x="43.9" y="149.2">4</text>
<text x="43.9" y="146.9">5</text>
<text x="23.8" y="153.7">6</text>
<text x="43.9" y="153.7">2</text>
<text x="43.9" y="156">1</text>
<text x="43.9" y="151.4">3</text>
<text x="32.8" y="161.4" transform="rotate(-90 32.8 161.4)">8</text>
<text x="208.9" y="164.1">Title</text>
<text x="208.9" y="170.9">Size</text>
<text x="211.2" y="173.2">Custom</text>
<text x="218" y="170.9">Document Number</text>
<text x="283.5" y="170.9">Rev</text>
<text x="285.8" y="173">1.0</text>
<text x="208.9" y="177.7">Date:</text>
<text x="254.1" y="177.7">Sheet</text>
<text x="265.4" y="177.7">1</text>
<text x="272.2" y="177.7">of</text>
<text x="279" y="177.7">2</text>
</g>
<g font-size="2" fill="#004080">
<text x="29.7" y="35.3">GND</text>
<text x="38.6" y="35.3">GND</text>
<text x="29.7" y="37.5">GND</text>
<text x="36.3" y="37.8" transform="rotate(-90 36.3 37.8)">GND</text>
<text x="40.5" y="39.8">D+</text>
<text x="41.2" y="37.5">ID</text>
<text x="29.7" y="42.1">GND</text>
<text x="29.7" y="44.3">GND</text>
<text x="36.3" y="44.6" transform="rotate(-90 36.3 44.6)">GND</text>
<text x="37.6" y="44.3">VBUS</text>
<text x="41.1" y="42.1">D-</text>
<text x="130.5" y="44.8">Vin</text>
<text x="140.7" y="44.8">SW</text>
<text x="130.5" y="51.6">FB</text>
<text x="139.5" y="49.3">GND</text>
<text x="141.2" y="53.8">EN</text>
<text x="28.1" y="95.2">GND</text>
<text x="37.1" y="95.2">GND</text>
<text x="28.1" y="97.5">GND</text>
<text x="28.1" y="102">GND</text>
<text x="34.7" y="97.7" transform="rotate(-90 34.7 97.7)">GND</text>
<text x="39" y="99.7">D+</text>
<text x="39.5" y="102">D-</text>
<text x="39.6" y="97.5">ID</text>
<text x="28.1" y="104.2">GND</text>
<text x="34.7" y="104.5" transform="rotate(-90 34.7 104.5)">GND</text>
<text x="36" y="104.2">VBUS</text>
<text x="130.9" y="107.8">Vin</text>
<text x="141.2" y="107.8">SW</text>
<text x="139.9" y="112.4">GND</text>
<text x="130.9" y="114.6">FB</text>
<text x="141.6" y="116.9">EN</text>
<text x="234.2" y="130.9">2</text>
<text x="234.2" y="128.6">3</text>
<text x="234.2" y="133.2">1</text>
<text x="36.6" y="148.3">GND</text>
<text x="27.6" y="150.6">GND</text>
<text x="27.6" y="155.1">GND</text>
<text x="34.2" y="150.8" transform="rotate(-90 34.2 150.8)">GND</text>
<text x="38.5" y="152.8">D+</text>
<text x="39" y="155.1">D-</text>
<text x="39.1" y="150.6">ID</text>
<text x="34.2" y="157.6" transform="rotate(-90 34.2 157.6)">GND</text>
<text x="35.6" y="157.4">VBUS</text>
</g>
<g font-size="1.6">
<text x="31.2" y="1.7">5</text>
<text x="89.1" y="1.7">4</text>
<text x="147" y="1.7">3</text>
<text x="204.8" y="1.7">2</text>
<text x="262.7" y="1.7">1</text>
<text x=".6" y="25.7">D</text>
<text x="292.2" y="25.7">D</text>
<text x=".6" y="69.8">C</text>
<text x="292.2" y="69.8">C</text>
<text x=".6" y="113.9">B</text>
<text x="292.2" y="113.9">B</text>
<text x=".6" y="158">A</text>
<text x="292.2" y="158">A</text>
<text x="31.2" y="180.3">5</text>
<text x="89.1" y="180.3">4</text>
<text x="147" y="180.3">3</text>
<text x="204.8" y="180.3">2</text>
<text x="262.7" y="180.3">1</text>
</g>
</svg>
